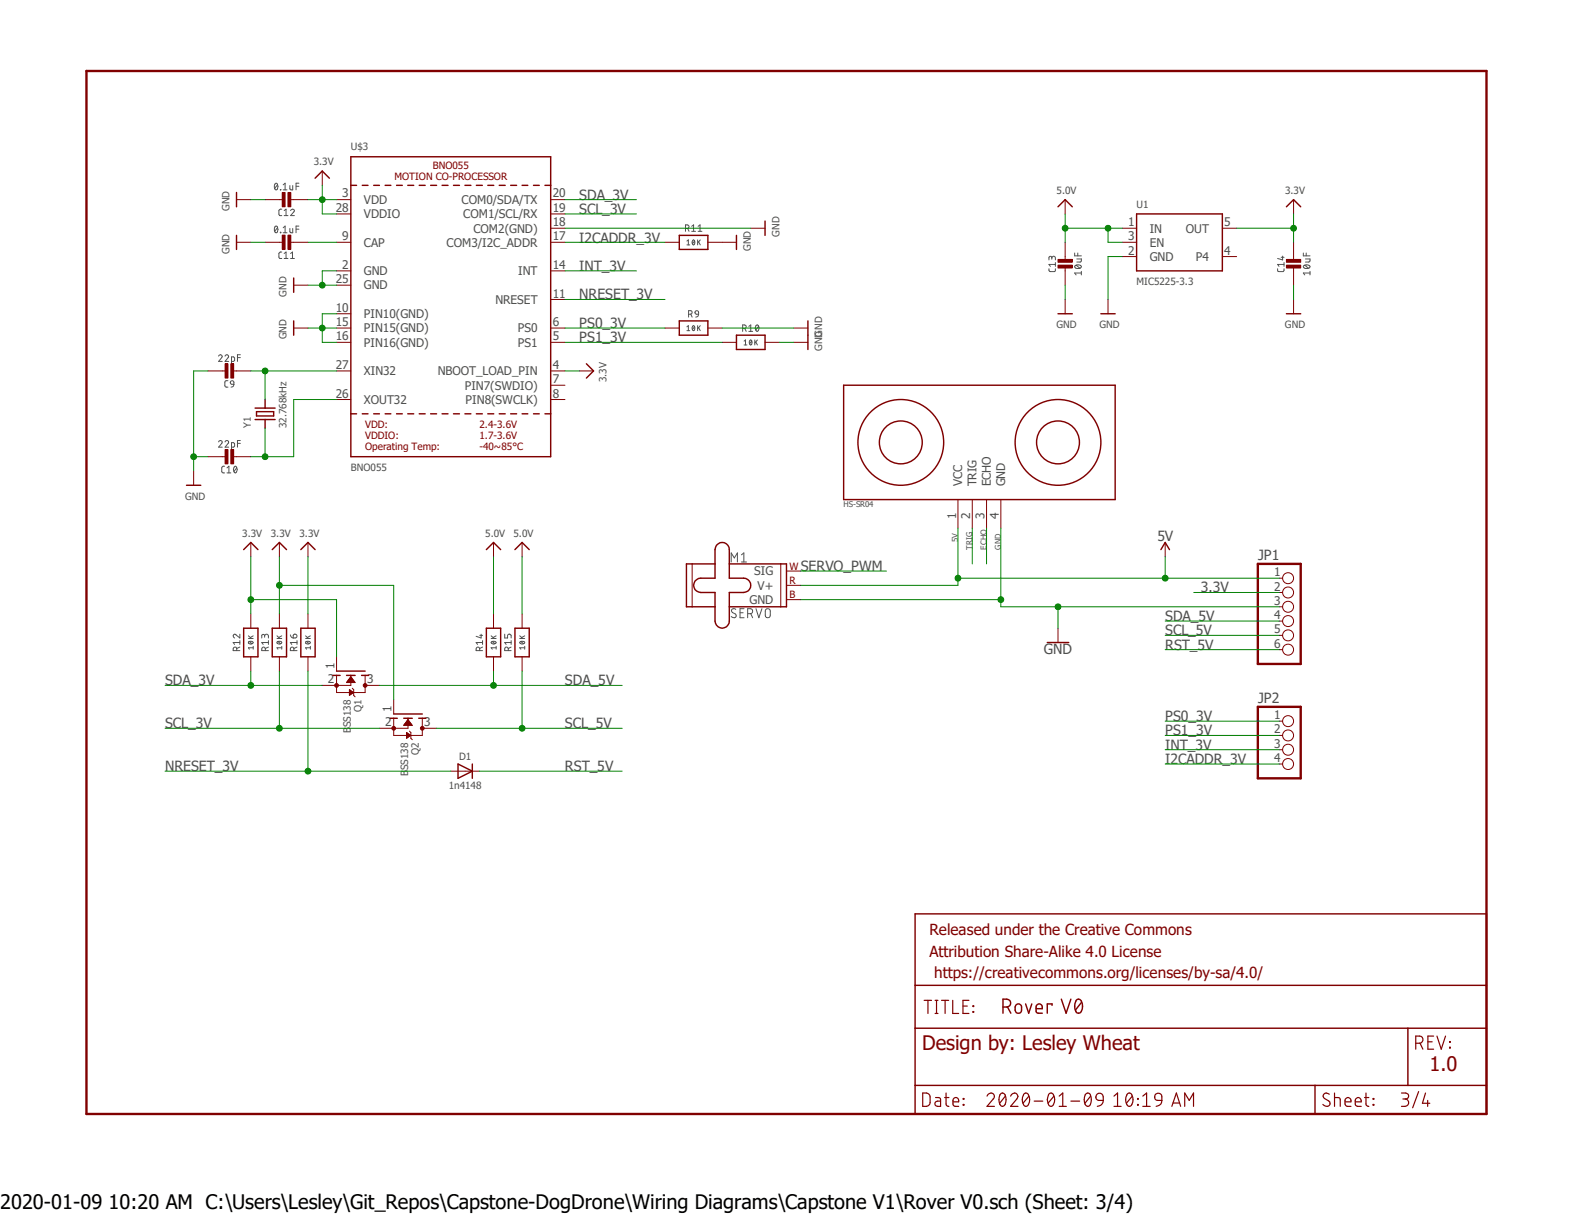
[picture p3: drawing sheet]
<svg xmlns="http://www.w3.org/2000/svg" width="279mm" height="216mm" viewBox="0 0 279 216" stroke-linecap="round" stroke-linejoin="round" font-family="sans-serif">
<path d="M14.9 12.4l249.6 186.1M264.5 12.4l-249.6 186.1" fill="none" stroke="#fff" stroke-width=".18"/>
<g fill="none" stroke="#505050" stroke-width=".18">
<path d="M48.9 32.7l.2-.1a.69 .69 0 0 1 0 1.1l-.3-.3zM49.3 32.9l-.5 .6M49.8 33.7h.1zM50.1 37.2l-.4 .1-.1 .1v.8l.1 .1h.4M50.3 32.9l.4-.3v1.1M50.3 33.7h.7M50.5 37.4l.3-.2v1.1M50.5 38.3h.7M51.5 33v.5l.2 .2h.3v-.7M51.6 37.4l.3-.2a.3 .3 0 0 1 .3 0 .3 .3 0 0 1 .1 .4l-.7 .7h.7M52.6 33.1h.5M53.1 32.6h-.5v1.1"/>
<path d="M48.9 40.2h.2a.69 .69 0 0 1 0 1.2l-.3-.4v-.4zM49.3 40.5l-.5 .6M49.8 41.3l.1 .1zM50.1 44.8l-.4 .1-.1 .1v.8l.1 .1h.4M50.3 41.4h.7M50.3 40.5l.4-.3v1.2M50.5 45.9h.7M50.5 45l.3-.2v1.1M51.5 40.6v.5l.2 .3h.3v-.8M51.6 45.9h.7M51.6 45l.4-.2v1.1M52.6 40.7h.5"/>
<path d="M53.1 40.2h-.5v1.2M121.8 40.6h.3a.32 .32 0 0 0 .4-.3 .32 .32 0 0 0-.4-.3h-.3v1.1M122.1 58.1l.2-.2v.9M122.1 42.8l.2-.2v.9M122.1 58.8h.5M122.1 43.5h.5M122.2 40.6l.3 .5M122.4 55.8h.3a.32 .32 0 0 0 .3-.3 .32 .32 0 0 0-.3-.3h-.3v1.1M122.8 55.8l.2 .5M122.9 40.2l.4-.2v1.1M122.9 41.1h.7M123.1 57.9a.41 .41 0 0 1 .4 .4 .41 .41 0 0 1-.4 .4l-.1-.2z"/>
<path d="M123.1 42.7a.41 .41 0 0 1 .4 .4 .41 .41 0 0 1-.4 .4l-.1-.3zM123.4 58.1l-.3 .4M123.4 42.8l-.3 .5M123.6 55.3l.1-.1a.32 .32 0 0 1 .5 .3v.3h-.4l-.2-.1zM124 42.6v.9M124 57.9v.9M124.1 41.1h.7M124.1 40.2l.3-.2v1.1M124.2 55.8a.45 .45 0 0 1-.5 .5M124.2 58.2l.3 .6M124.2 43l.3 .5M124.5 57.9l-.5 .5"/>
<path d="M124.5 42.6l-.5 .6M132 58.4h.3a.32 .32 0 0 0 .3-.3 .32 .32 0 0 0-.3-.4h-.3v1.2M132.4 58.4l.2 .5M133.1 58l.3-.3v1.2M133.1 58.9h.7M134.5 57.8a.53 .53 0 0 1 .4 .5 .53 .53 0 0 1-.4 .5l-.3-.5zM134.8 58l-.5 .6M186.4 47.8l.1 .4 .2 .1h.8l.1-.2v-.3M186.9 45.8a.33 .33 0 0 1 .3-.2 .33 .33 0 0 1 .3 .1l.1 .5M186.9 46.1v-.5h-.3h-.1l-.1 .6M187.6 46.7v.6M187.6 47h-1.2l.3 .3"/>
<path d="M191 45v.5h1.2M191.1 47.2l.3-.1h.4l.4 .3a.69 .69 0 0 1-1.2 0zM191.3 47.1l.6 .6M191.4 46h.8l-.1 .5-.7 .1M191.6 45v.5M192.2 48.5h-1.2l.3 .4M192.2 48.2v.7M227.1 47.8v.4l.2 .1h.8l.1-.5M227.7 45.7h.5M228 45.5v.7l-.9-.3M228.2 47h-1.1l.2 .3M228.2 46.7v.6"/>
<path d="M231.6 45v.5h1.2M231.7 47.2l.3-.1h.5l.3 .3a.69 .69 0 0 1-1.2 0zM231.9 47.1l.6 .6M232 46h.8l-.1 .5-.7 .1M232.2 45v.5M232.8 48.5h-1.2l.3 .4M232.8 48.2v.7M38.9 63.3a.31 .31 0 0 1 .4-.2 .31 .31 0 0 1 .1 .4l-.5 .7h.6M38.9 78.5a.31 .31 0 0 1 .4-.2 .31 .31 0 0 1 .1 .5l-.5 .7h.6M40 63.3a.31 .31 0 0 1 .4-.2 .31 .31 0 0 1 .2 .4l-.6 .7h.6M40 78.5a.31 .31 0 0 1 .4-.2 .31 .31 0 0 1 .2 .5l-.6 .7h.6M40.5 67.6l-.5 .1v.2v.8l.5 .1"/>
<path d="M41 67.8l.1-.1a.32 .32 0 0 1 .5 .2v.4h-.4l-.2-.1zM41.1 64.2h.4l.2-.2v-.4l-.2-.2h-.4v1.2M41.1 79.5h.4l.2-.3v-.3l-.2-.2h-.4v1.1M41.6 68.3a.45 .45 0 0 1-.5 .5M42.2 63.5h.5M42.2 78.8h.5M42.7 63h-.5v1.2M42.7 78.3h-.5v1.2M132.2 60.6l.3-.2v.9M132.2 61.3h.6M133.3 60.5a.41 .41 0 0 1 .3 .4 .41 .41 0 0 1-.3 .4l-.1-.3zM133.6 60.6l-.4 .5"/>
<path d="M134.2 60.4v.9M134.3 60.7l.3 .6M134.6 60.4l-.4 .6M39.9 82.8l-.4 .1-.1 .2 .1 .8 .4 .1M40.3 84h.7M40.3 83.1l.4-.3v1.2M41.7 82.9l.1-.1a.69 .69 0 0 1 0 1.2l-.2-.1-.1-.5zM42.1 83.1l-.5 .7M130 99.9v-1.6l.5 .8 .6-.8v1.6M131.8 98.6l.4-.3v1.6M131.8 99.9h.9M42.1 115.6l-.1-.5a.31 .31 0 0 0-.3-.1 .31 .31 0 0 0-.3 .3v.3h1.2"/>
<path d="M42.6 112.7v.7l-.9-.7a.35 .35 0 0 0-.3 .3 .35 .35 0 0 0 .3 .4M42.6 115l-.5 .2M42.6 114.2h-1.2l.3 .3M42.6 113.8v.7M44.2 113.5h.8M44.2 113l.5 .5M44.2 114h.5l.3 .1a.41 .41 0 0 1-.4 .3 .41 .41 0 0 1-.4-.3zM44.3 114l.5 .4M45 115.1h-.8l.1 .3M45 114.9v.5M45 113l-.5 .3M47 113a.34 .34 0 0 1 .4-.3 .34 .34 0 0 1 .3 .3v.4"/>
<path d="M47 113.2v-.4l-.3-.1-.2 .2v.5M47.2 115.6v-.3a.32 .32 0 0 0-.4-.3 .32 .32 0 0 0-.3 .3v.3h1.2M47.7 114.2h-1.2l.3 .3M47.7 115l-.5 .2M47.7 113.8v.7M49.2 113.5h.9M49.2 113l.5 .5M49.3 114h.5l.2 .1a.41 .41 0 0 1-.4 .3 .41 .41 0 0 1-.4-.3zM49.4 114l.5 .4M50.1 115.1h-.9l.2 .3M50.1 114.9v.5M50.1 113l-.6 .3"/>
<path d="M51.6 112.8l.3 .5 .2 .1M52.2 112.8a.35 .35 0 0 1 .5 .1 .35 .35 0 0 1-.2 .5h-.4zM52.2 115.6v-.3a.32 .32 0 0 0-.3-.3 .32 .32 0 0 0-.3 .3v.3h1.2M52.8 114.2h-1.2l.3 .3M52.8 115l-.6 .2M52.8 113.8v.7M54.3 114.1a.45 .45 0 0 1 .5-.2 .45 .45 0 0 1 .3 .4 .45 .45 0 0 1-.5 .2 .45 .45 0 0 1-.3-.4zM54.3 113.5h.9M54.3 113l.5 .5M54.5 114l.4 .4M55.2 115.1h-.9l.2 .3M55.2 114.9v.5"/>
<path d="M55.2 113l-.6 .3M85.3 115.6v-.3a.32 .32 0 0 0-.4-.3 .32 .32 0 0 0-.3 .3v.3h1.2M85.3 112.9h.5M85.5 112.7v.7l-.9-.3M85.8 114.2h-1.2l.3 .3M85.8 115l-.5 .2M85.8 113.8v.7M87.3 113.5h.9M87.3 113l.5 .5M87.3 114.1a.45 .45 0 0 1 .5-.2 .45 .45 0 0 1 .3 .4 .45 .45 0 0 1-.4 .2 .45 .45 0 0 1-.4-.4zM87.5 114l.5 .4M88.2 115.1h-.9l.2 .3"/>
<path d="M88.2 114.9v.5M88.2 113l-.6 .3M89.7 112.7v.7h.5l.1-.6 .2-.1 .3 .1v.6M90.3 115.6v-.3a.32 .32 0 0 0-.3-.3 .32 .32 0 0 0-.3 .3v.3h1.1M90.8 114.2h-1.1l.3 .3M90.8 115l-.5 .2M90.8 113.8v.7M92.4 113.5h.9M92.4 113l.5 .5M92.4 114.1a.45 .45 0 0 1 .5-.2 .45 .45 0 0 1 .3 .4 .45 .45 0 0 1-.5 .2 .45 .45 0 0 1-.3-.4zM92.6 114l.4 .4M93.3 115.1h-.9l.2 .3"/>
<path d="M93.3 114.9v.5M93.3 113l-.6 .3M130.8 108.3a.41 .41 0 0 0-.6-.1 .41 .41 0 0 0 0 .6l.5 .3a.37 .37 0 0 1 .1 .4 .37 .37 0 0 1-.3 .3l-.5-.2M131.5 108.9h.6M132.2 108.2h-.7v1.6h.7M132.9 109.1l.7-.1a.46 .46 0 0 0 .2-.5 .46 .46 0 0 0-.5-.3h-.4v1.6M133.4 109.1l.4 .7M134.4 108.2l.5 1.6 .5-1.6M136.1 108.4a.46 .46 0 0 1 .5-.2 .46 .46 0 0 1 .3 .4v.7a.45 .45 0 0 1-.4 .5 .45 .45 0 0 1-.5-.5z"/>
</g>
<path d="M15.4 12.6h248.8v185.4h-248.8z" fill="none" stroke="#800000" stroke-width=".42"/>
<g fill="none" stroke="#800000" stroke-width=".25">
<path d="M62.4 32.9h1M62.4 27.9h35.5v53.3h-35.5zM64.4 32.9h1M66.4 32.9h1M68.5 32.9h1M70.5 32.9h1M72.5 32.9h1M74.5 32.9h1.1M76.5 32.9h1.1M78.6 32.9h1M80.6 32.9h1.1M82.6 32.9h1.1"/>
<path d="M84.7 32.9h1M86.7 32.9h1.1M88.7 32.9h1.1M90.8 32.9h1M92.8 32.9h1M94.8 32.9h1M96.9 32.9h1M136 39.3v2.5M120.7 57h5.1v2.6h-5.1zM120.7 41.8h5.1v2.5h-5.1zM130.9 59.6h5.1v2.5h-5.1zM130.9 41.8v2.5"/>
<path d="M45.3 74.5h3.6M45.3 72.5h3.6M45.6 73.2h3v.7h-3zM47.1 71v1.5M47.1 74.5v1.6M62.4 73.5h1M64.4 73.5h1M66.4 73.5h1M68.5 73.5h1M70.5 73.5h1M72.5 73.5h1M74.5 73.5h1.1"/>
<path d="M76.5 73.5h1.1M78.6 73.5h1M80.6 73.5h1.1M82.6 73.5h1.1M84.7 73.5h1M86.7 73.5h1.1M88.7 73.5h1.1M90.8 73.5h1M92.8 73.5h1M94.8 73.5h1M96.9 73.5h1M43.3 111.6h2.5v5.1h-2.5z"/>
<path d="M48.4 111.6h2.5v5.1h-2.5zM162.6 162.4h101.6v35.6h-101.6zM162.6 175.1h101.6M178.3 178.9h.6a.7 .7 0 0 0 .7-.7 .7 .7 0 0 0-.7-.7h-.6v2.5M179.1 178.9l.6 1.1M180.6 178.5a.56 .56 0 0 1 .6-.1 .56 .56 0 0 1 .4 .5v.6a.57 .57 0 0 1-.6 .6 .57 .57 0 0 1-.6-.6v-.6zM182.3 178.4l.5 1.6 .6-1.6M184.1 179.2h1.2a.58 .58 0 0 0-.4-.8 .58 .58 0 0 0-.8 .5l.1 1 .3 .1h.8M187 178.6v-.2h-.9v1.6M188.6 177.5l.9 2.5 .8-2.5M191.3 177.7a.54 .54 0 0 1 .9 .2 1.67 1.67 0 0 1-.3 2.1 .49 .49 0 0 1-.7-.3 2.09 2.09 0 0 1 .1-2zM192.2 178.1l-1.1 1.4"/>
<path d="M162.6 182.7h101.6M162.6 192.9h101.6M233.7 192.9v5.1M250.2 182.7v10.2"/>
</g>
<g fill="none" stroke="#800000" stroke-width=".21">
<path d="M164.3 177.8h1.3M164.9 177.8v2.3M166.2 177.8h.5M166.5 177.8v2.3M167.3 177.8h1.3M168 177.8v2.3M169.3 177.8v2.3h1.1M171.2 178.8h.7M172.2 177.8h-1v2.3h1M172.9 178.7h.2v.2h-.2zM172.9 179.7h.2v.2h-.2zM164 194.2h.7a.74 .74 0 0 1 .6 .7v1a.74 .74 0 0 1-.6 .7h-.7z"/>
<path d="M166.2 180.1h.5M166.3 195h.5l.3 .2 .1 1.4h-.6a.47 .47 0 0 1-.4-.5 .47 .47 0 0 1 .4-.4h.6M167.9 195h.8M168.1 194.2v2a.44 .44 0 0 0 .6 .4M169.4 195.8h1a.54 .54 0 0 0-.4-.8 .54 .54 0 0 0-.6 .5v.9l.4 .2h.6M171.2 195.2h.1v.1h-.1zM171.2 196.3h.1v.1h-.1zM175.4 194.8a.64 .64 0 0 1 .9-.5 .64 .64 0 0 1 .2 1l-1.1 1.3h1.3M177.8 194.4a.46 .46 0 0 1 .8 .2 1.7 1.7 0 0 1-.2 2 .46 .46 0 0 1-.7-.3 2.02 2.02 0 0 1 .1-1.9zM178.7 194.8l-1 1.2M179.6 194.8a.64 .64 0 0 1 .9-.5 .64 .64 0 0 1 .2 1l-1.1 1.3h1.3M182 194.4a.46 .46 0 0 1 .8 .2 1.63 1.63 0 0 1-.3 2 .46 .46 0 0 1-.6-.3 1.85 1.85 0 0 1 .1-1.9z"/>
<path d="M182.9 194.8l-1.1 1.2M183.8 195.7h1.5M186.4 194.4a.46 .46 0 0 1 .8 .2 1.46 1.46 0 0 1-.4 2h-.2a1.83 1.83 0 0 1-.2-2.2zM187.3 194.8l-1 1.2M188.3 196.6h1.2M188.3 194.8l.6-.6v2.4M190.3 195.7h1.6M193 194.4a.46 .46 0 0 1 .8 .2 1.81 1.81 0 0 1-.3 2 .52 .52 0 0 1-.6-.3 2.02 2.02 0 0 1 .1-1.9zM193.8 194.8l-1 1.2M195 194.4a.65 .65 0 0 1 .7-.1 .65 .65 0 0 1 .4 .6v.6h-1l-.3-.3v-.2zM196.1 195.5a1.06 1.06 0 0 1-1.1 1.1M198 196.6h1.3"/>
<path d="M198 194.8l.6-.6v2.4M200.4 194.4a.46 .46 0 0 1 .8 .2 1.63 1.63 0 0 1-.3 2 .46 .46 0 0 1-.6-.3 1.85 1.85 0 0 1 .1-1.9zM201.3 194.8l-1.1 1.2M202.2 196.3h.1v.1h-.1zM202.2 195.2h.1v.1h-.1zM203.1 196.6h1.3M203.1 194.8l.7-.6v2.4M205.4 194.4a.65 .65 0 0 1 .7-.1 .65 .65 0 0 1 .4 .6v.6h-.8a.63 .63 0 0 1-.5-.4 .63 .63 0 0 1 .2-.7zM206.5 195.5a.98 .98 0 0 1-1 1.1M208.3 196.6l.8-2.4 .7 2.4M208.5 196h1.1M210.6 196.6v-2.4l.8 1.3 .7-1.3v2.4"/>
<path d="M236.3 194.4a.59 .59 0 0 0-.8-.1 .59 .59 0 0 0-.3 .7l.9 .6a.58 .58 0 0 1 .1 .9 .58 .58 0 0 1-.9-.1l-.2-.1M237.2 195h.6l.4 .2v1.4M237.2 194.2v2.4M239.1 195.8h1a.55 .55 0 0 0-.4-.8 .55 .55 0 0 0-.6 .5v.9l.3 .2h.7M240.9 195.8h1a.55 .55 0 0 0-.3-.8 .55 .55 0 0 0-.7 .5v.9l.4 .2h.6M242.5 195h.8M242.8 194.2v2.2l.5 .2M244.1 196.3h.1v.1h-.1zM244.1 195.2h.1v.1h-.1zM249.1 194.2h.8a.53 .53 0 0 1 .5 .6 .53 .53 0 0 1-.5 .5h-.6M249.7 195.3a.66 .66 0 0 1 .7 .6 .66 .66 0 0 1-.7 .7h-.6M251.6 185.4h.7a.64 .64 0 0 0 .6-.7 .64 .64 0 0 0-.6-.6h-.7v2.3"/>
<path d="M252.1 194l-1 2.8M252.4 185.4l.5 1M253.4 194.2l-.6 1.8h1.3M253.7 195.5v1.1M253.8 185.1h.8M254.8 184.1h-1v2.3h1M255.4 184.1l.8 2.3 .7-2.3M257.6 185.1h.2v.1h-.2zM257.6 186.1h.2v.1h-.2z"/>
</g>
<g fill="none" stroke="#800000" stroke-width=".18">
<path d="M59.8 35.5h2.6M59.8 38h2.6M97.9 35.5h2.5M97.9 38h2.5M59.8 48.1h2.6M59.8 58.3h2.6M59.8 43.1h2.6M59.8 55.8h2.6M59.8 50.7h2.6M97.9 48.1h2.5M97.9 58.3h2.5M97.9 43.1h2.5"/>
<path d="M97.9 53.2h2.5M97.9 40.6h2.5M118.2 58.3h2.5M118.2 43.1h2.5M125.8 58.3h2.6M125.8 43.1h5.1M133.4 40.6h2.6M39.5 65.9h.8M41.3 65.9h.7M59.8 65.9h2.6M59.8 60.8h2.6M59.8 71h2.6"/>
<path d="M97.9 65.9h2.5M97.9 60.8h2.5M97.9 71h2.5M97.9 68.5h2.5M128.4 60.8h2.5M136 60.8h2.5M44.6 109.1v2.5M44.6 116.7v2.6M49.7 109.1v2.5M49.7 116.7v2.6"/>
</g>
<path d="M41 64.6h.5v2.6h-.5z" fill-rule="evenodd" fill="#800000"/>
<path d="M41 64.6h.5v2.6h-.5z" fill="none" stroke="#800000" stroke-width=".18"/>
<path d="M40 64.6h.5v2.6h-.5z" fill-rule="evenodd" fill="#800000"/>
<path d="M37 65.9h2.5M40 64.6h.5v2.6h-.5zM42 65.9h2.6M39.5 81.2h.8M41.3 81.2h.7" fill="none" stroke="#800000" stroke-width=".18"/>
<path d="M41 79.9h.5v2.5h-.5z" fill-rule="evenodd" fill="#800000"/>
<path d="M41 79.9h.5v2.5h-.5z" fill="none" stroke="#800000" stroke-width=".18"/>
<path d="M40 79.9h.5v2.5h-.5z" fill-rule="evenodd" fill="#800000"/>
<path d="M49.7 43.1h.7M51.4 43.1h.8M52.2 58.3h2.5M52.2 50.7h2.5M40 79.9h.5v2.5h-.5zM34.4 83.7v2.5M37 81.2h2.5M42 81.2h2.6" fill="none" stroke="#800000" stroke-width=".18"/>
<path d="M52.2 49.4v2.5M52.2 57v2.6M33.1 86.2h2.6" fill="none" stroke="#800000" stroke-width=".25"/>
<path d="M51.2 41.8h.5v2.5h-.5z" fill-rule="evenodd" fill="#800000"/>
<path d="M51.2 41.8h.5v2.5h-.5z" fill="none" stroke="#800000" stroke-width=".18"/>
<path d="M50.2 41.8h.5v2.5h-.5z" fill-rule="evenodd" fill="#800000"/>
<path d="M49.7 35.5h.7M51.4 35.5h.8M42 43.1h2.6M47.1 43.1h2.6M50.2 41.8h.5v2.5h-.5zM52.2 43.1h2.5" fill="none" stroke="#800000" stroke-width=".18"/>
<path d="M42 41.8v2.5" fill="none" stroke="#800000" stroke-width=".25"/>
<path d="M51.2 34.2h.5v2.5h-.5z" fill-rule="evenodd" fill="#800000"/>
<path d="M51.2 34.2h.5v2.5h-.5z" fill="none" stroke="#800000" stroke-width=".18"/>
<path d="M50.2 34.2h.5v2.5h-.5z" fill-rule="evenodd" fill="#800000"/>
<path d="M42 35.5h2.6M47.1 35.5h2.6M50.2 34.2h.5v2.5h-.5zM52.2 35.5h2.5M141.1 58.3h2.5M141.1 60.8h2.5M59.8 120v3.1h5.1v-3.1M62.4 120v1.8h-2.6M62.6 122.3l.3 .3v1l.2 .2" fill="none" stroke="#800000" stroke-width=".18"/>
<path d="M42 34.2v2.5M143.6 57v5.1M59.8 119.3h5.1M59.2 120h1.3M61.6 120h1.5M64.3 120h1.2" fill="none" stroke="#800000" stroke-width=".25"/>
<circle cx="59.8" cy="121.8" r=".33" fill="#800000"/>
<circle cx="59.8" cy="121.8" r=".33" fill="none" stroke="#800000" stroke-width=".18"/>
<circle cx="64.9" cy="121.8" r=".33" fill="#800000"/>
<g fill="none" stroke="#800000" stroke-width=".18">
<path d="M59.8 116.7v2.6M57.3 121.8h2.5M61.6 121.2h1.4M61.7 121.1h1.3M61.8 121h1.1M61.8 120.9h1M61.9 120.8h.9M62 120.7h.7M62.1 120.6h.6M62.1 122.6l.8 .5-.8 .5zM62.1 123.5h.1M62.1 123.4h.2"/>
<path d="M62.1 123.3h.3M62.1 123.2h.5M62.1 123.1h.6M62.1 123.1h.8M62.1 123h.6M62.1 122.9h.5M62.1 122.8h.3M62.1 122.7h.2M62.1 122.6h.1M62.1 120.6h.5M62.2 120.5h.3M62.2 120.4h.2"/>
<path d="M62.3 120.3h.1M62.4 120.3l.7 1h-1.5zM64.9 121.8h2.5M70 127.6v3.1h5.1v-3.1M72.5 127.6v1.8h-2.5M72.8 129.9l.2 .3v1l.3 .2"/>
<circle cx="64.9" cy="121.8" r=".33"/>
</g>
<path d="M69.3 127.6h1.3M70 126.9h5.1M71.8 127.6h1.5M74.4 127.6h1.3" fill="none" stroke="#800000" stroke-width=".25"/>
<circle cx="70" cy="129.4" r=".33" fill="#800000"/>
<circle cx="70" cy="129.4" r=".33" fill="none" stroke="#800000" stroke-width=".18"/>
<circle cx="75.1" cy="129.4" r=".33" fill="#800000"/>
<g fill="none" stroke="#800000" stroke-width=".18">
<path d="M57.3 30.4v2.5M189.3 45.6v.8M189.3 47.4v.7M199.5 40.6h2.5M199.5 43.1h2.5M199.5 45.6h2.5M217.3 40.6h2.5M217.3 45.6h2.5M103 65.9h2.5M44.6 96.4v2.5M49.7 96.4v2.5M87.7 96.4v2.5"/>
<path d="M92.8 96.4v2.5M87.7 109.1v2.5M87.7 116.7v2.6M92.8 109.1v2.5M92.8 116.7v2.6M67.4 129.4h2.6M70 124.3v2.6M71.8 128.8h1.4M71.8 128.7h1.4M71.9 128.7h1.2M72 128.6h1M72.1 128.5h.8"/>
<path d="M72.1 128.4h.8M72.2 128.3h.6M72.3 130.2l.7 .5M72.3 130.2v1l.7-.5M72.3 131.1h.1M72.3 131h.3M72.3 130.9h.4M72.3 130.8h.5M72.3 130.7h.7M72.3 130.6h.6M72.3 130.5h.5M72.3 130.4h.3"/>
<path d="M72.3 130.3h.2M72.3 130.3h.1M72.3 130.2h.1M72.3 128.2h.4M72.3 128.1h.4M72.4 128h.2M72.4 127.9h.2M72.5 127.9l.8 1h-1.5zM75.1 129.4h2.5"/>
<circle cx="75.1" cy="129.4" r=".33"/>
</g>
<path d="M56 31.7l1.3-1.3 1.2 1.3M202 38h15.3v10.1h-15.3zM104.2 64.6l1.3 1.3-1.3 1.3M43.3 97.7l1.3-1.3 1.2 1.3M48.4 97.7l1.3-1.3 1.2 1.3M86.4 97.7l1.3-1.3 1.3 1.3M91.5 97.7l1.3-1.3 1.3 1.3M86.4 111.6h2.6v5.1h-2.6zM91.5 111.6h2.6v5.1h-2.6z" fill="none" stroke="#800000" stroke-width=".25"/>
<path d="M188 47.1h2.6v.5h-2.6z" fill-rule="evenodd" fill="#800000"/>
<path d="M188 47.1h2.6v.5h-2.6z" fill="none" stroke="#800000" stroke-width=".18"/>
<path d="M188 46.1h2.6v.5h-2.6z" fill-rule="evenodd" fill="#800000"/>
<path d="M188 46.1h2.6v.5h-2.6zM189.3 43.1v2.5M189.3 48.1v2.6M229.9 45.6v.8M229.9 47.4v.7" fill="none" stroke="#800000" stroke-width=".18"/>
<path d="M228.6 47.1h2.6v.5h-2.6z" fill-rule="evenodd" fill="#800000"/>
<path d="M228.6 47.1h2.6v.5h-2.6z" fill="none" stroke="#800000" stroke-width=".18"/>
<path d="M228.6 46.1h2.6v.5h-2.6z" fill-rule="evenodd" fill="#800000"/>
<g fill="none" stroke="#800000" stroke-width=".18">
<path d="M189.3 35.5v2.5M229.9 35.5v2.5M189.3 53.2v2.6M196.9 53.2v2.6M228.6 46.1h2.6v.5h-2.6zM229.9 43.1v2.5M229.9 48.1v2.6M229.9 53.2v2.6M54.7 96.4v2.5M170.3 88.8v5.1M172.8 88.8v5.1M175.3 88.8v5.1"/>
<path d="M177.9 88.8v5.1M207.1 96.4v2.5M54.7 109.1v2.5M54.7 116.7v2.6M123 100.2v7.6M138.8 100.2v7.6M139.8 101.5h2.5M139.8 104h2.5M139.8 106.6h2.5M188 111.6v2.6M227.4 102.7h.6M227.4 105.3h.6"/>
<path d="M227.4 107.8h.6M227.4 110.4h.6M227.4 112.9h.6M227.4 115.4h.6M80.1 137h5.1M227.4 128.1h.6M227.4 130.7h.6M227.4 133.2h.6M227.4 135.8h.6"/>
<circle cx="228.9" cy="115.4" r=".98"/>
<circle cx="228.9" cy="102.7" r=".98"/>
<circle cx="228.9" cy="110.4" r=".98"/>
<circle cx="228.9" cy="107.8" r=".98"/>
<circle cx="228.9" cy="112.9" r=".98"/>
<circle cx="228.9" cy="105.3" r=".98"/>
<circle cx="228.9" cy="130.7" r=".98"/>
<circle cx="228.9" cy="133.2" r=".98"/>
<circle cx="228.9" cy="135.8" r=".98"/>
<circle cx="228.9" cy="128.1" r=".98"/>
</g>
<g fill="none" stroke="#800000" stroke-width=".25">
<path d="M188 36.7l1.3-1.2 1.3 1.2M228.6 36.7l1.3-1.2 1.3 1.2M188 55.8h2.6M195.7 55.8h2.5M228.6 55.8h2.6M149.9 68.5h48.3v20.3h-48.3zM53.5 97.7l1.2-1.3 1.3 1.3M127.3 96.9a1.26 1.26 0 0 1 1.5-.5 1.26 1.26 0 0 1 .8 1.3v5h2.6a1.27 1.27 0 0 1 1.2 1.3 1.27 1.27 0 0 1-1.2 1.3h-2.6v5.1a1.27 1.27 0 0 1-1.2 1.2 1.27 1.27 0 0 1-1.3-1.2v-5.1h-2.6a1.27 1.27 0 0 1-1.2-1.3 1.27 1.27 0 0 1 1.2-1.3h2.6v-5zM206.3 97.7l.8-1.3 .8 1.3M53.5 111.6h2.5v5.1h-2.5zM127.1 100.2h-5.1v7.6h5.1M129.6 100.2h10.2v7.6h-10.2"/>
<path d="M186.1 114.2h3.8M81.4 135.8l2.5 1.2-2.5 1.3zM83.9 135.8v2.5"/>
<circle cx="160.1" cy="78.6" r="3.8"/>
<circle cx="160.1" cy="78.6" r="7.6"/>
<circle cx="188" cy="78.6" r="3.8"/>
<circle cx="188" cy="78.6" r="7.6"/>
</g>
<path d="M223.6 100.2h7.6v17.8h-7.6zM223.6 125.6h7.6v12.7h-7.6z" fill="none" stroke="#800000" stroke-width=".42"/>
<path d="M100.4 58.3h17.8M100.4 53.2h17.8M100.4 60.8h28M54.7 119.3v17.7M29.3 137h50.8M207.1 130.7h20.3M207.1 128.1h20.3" fill="none" stroke="#008000" stroke-width=".18"/>
<circle cx="54.7" cy="137" r=".51" fill="#008000"/>
<g fill="none" stroke="#008000" stroke-width=".18">
<path d="M100.4 48.1h12.7M100.4 40.6h33M37 65.9h-2.6v17.8M34.4 81.2h2.6M207.1 133.2h20.3"/>
<circle cx="54.7" cy="137" r=".51"/>
</g>
<circle cx="34.4" cy="81.2" r=".51" fill="#008000"/>
<g fill="none" stroke="#008000" stroke-width=".18">
<path d="M54.7 58.3h5.1M59.8 55.8h-2.5v2.5"/>
<circle cx="34.4" cy="81.2" r=".51"/>
</g>
<circle cx="57.3" cy="58.3" r=".51" fill="#008000"/>
<g fill="none" stroke="#008000" stroke-width=".18">
<path d="M54.7 50.7h5.1M57.3 58.3v2.5h2.5M59.8 48.1h-2.5v2.6"/>
<circle cx="57.3" cy="58.3" r=".51"/>
</g>
<circle cx="57.3" cy="50.7" r=".51" fill="#008000"/>
<g fill="none" stroke="#008000" stroke-width=".18">
<path d="M44.6 35.5h2.5M44.6 43.1h2.5M128.4 58.3h12.7M189.3 50.7v2.5M199.5 45.6h-2.6v7.6M229.9 50.7v2.5M138.5 60.8h2.6M177.9 93.9v13.9h49.5M188 107.8v3.8"/>
<circle cx="57.3" cy="50.7" r=".51"/>
</g>
<circle cx="188" cy="107.8" r=".51" fill="#008000"/>
<g fill="none" stroke="#008000" stroke-width=".18">
<path d="M142.3 106.6h35.6"/>
<circle cx="188" cy="107.8" r=".51"/>
</g>
<circle cx="177.9" cy="106.6" r=".51" fill="#008000"/>
<g fill="none" stroke="#008000" stroke-width=".18">
<path d="M100.4 35.5h12.7M100.4 43.1h17.8M44.6 119.3v2.5M29.3 121.8h28M207.1 135.8h20.3"/>
<circle cx="177.9" cy="106.6" r=".51"/>
</g>
<circle cx="44.6" cy="121.8" r=".51" fill="#008000"/>
<g fill="none" stroke="#008000" stroke-width=".18">
<path d="M100.4 38h12.7M49.7 119.3v10.1M29.3 129.4h38.1"/>
<circle cx="44.6" cy="121.8" r=".51"/>
</g>
<circle cx="49.7" cy="129.4" r=".51" fill="#008000"/>
<g fill="none" stroke="#008000" stroke-width=".18">
<path d="M44.6 65.9h15.2M47.1 65.9v5.1"/>
<circle cx="49.7" cy="129.4" r=".51"/>
</g>
<circle cx="47.1" cy="65.9" r=".51" fill="#008000"/>
<g fill="none" stroke="#008000" stroke-width=".18">
<path d="M47.1 76.1v5.1M59.8 71h-7.6v10.2h-7.6"/>
<circle cx="47.1" cy="65.9" r=".51"/>
</g>
<circle cx="47.1" cy="81.2" r=".51" fill="#008000"/>
<g fill="none" stroke="#008000" stroke-width=".18">
<path d="M189.3 38v5.1M54.7 43.1h5.1M189.3 40.6h10.2M87.7 98.9v10.2M92.8 98.9v10.2"/>
<circle cx="47.1" cy="81.2" r=".51"/>
</g>
<circle cx="189.3" cy="40.6" r=".51" fill="#008000"/>
<g fill="none" stroke="#008000" stroke-width=".18">
<path d="M196.9 40.6v2.5h2.6"/>
<circle cx="189.3" cy="40.6" r=".51"/>
</g>
<circle cx="196.9" cy="40.6" r=".51" fill="#008000"/>
<g fill="none" stroke="#008000" stroke-width=".18">
<path d="M87.7 119.3v2.5M67.4 121.8h43.2"/>
<circle cx="196.9" cy="40.6" r=".51"/>
</g>
<circle cx="87.7" cy="121.8" r=".51" fill="#008000"/>
<g fill="none" stroke="#008000" stroke-width=".18">
<path d="M92.8 119.3v10.1M207.1 110.4h20.3M77.6 129.4h33"/>
<circle cx="87.7" cy="121.8" r=".51"/>
</g>
<circle cx="92.8" cy="129.4" r=".51" fill="#008000"/>
<g fill="none" stroke="#008000" stroke-width=".18">
<path d="M57.3 32.9v5.1h2.5M57.3 35.5h2.5M207.1 112.9h20.3"/>
<circle cx="92.8" cy="129.4" r=".51"/>
</g>
<circle cx="57.3" cy="35.5" r=".51" fill="#008000"/>
<g fill="none" stroke="#008000" stroke-width=".18">
<path d="M54.7 35.5h2.6M44.6 98.9v10.2M44.6 106.6h15.2v10.1"/>
<circle cx="57.3" cy="35.5" r=".51"/>
</g>
<circle cx="44.6" cy="106.6" r=".51" fill="#008000"/>
<g fill="none" stroke="#008000" stroke-width=".18">
<path d="M49.7 98.9v10.2M49.7 104h20.3v20.3"/>
<circle cx="44.6" cy="106.6" r=".51"/>
</g>
<circle cx="49.7" cy="104" r=".51" fill="#008000"/>
<g fill="none" stroke="#008000" stroke-width=".18">
<path d="M229.9 38v5.1M219.8 40.6h10.1"/>
<circle cx="49.7" cy="104" r=".51"/>
</g>
<circle cx="229.9" cy="40.6" r=".51" fill="#008000"/>
<g fill="none" stroke="#008000" stroke-width=".18">
<path d="M100.4 65.9h2.6M54.7 98.9v10.2M170.3 93.9v8.8h57.1M207.1 98.9v3.8M207.1 115.4h20.3M212.2 105.3h15.2M85.2 137h25.4"/>
<circle cx="229.9" cy="40.6" r=".51"/>
</g>
<circle cx="207.1" cy="102.7" r=".51" fill="#008000"/>
<g fill="none" stroke="#008000" stroke-width=".18">
<path d="M170.3 102.7v1.3h-28"/>
<circle cx="207.1" cy="102.7" r=".51"/>
</g>
<circle cx="170.3" cy="102.7" r=".51" fill="#008000"/>
<g fill="none" stroke="#008000" stroke-width=".18">
<path d="M172.8 93.9v6.3M175.3 93.9v6.3M142.3 101.5h15.3"/>
<circle cx="170.3" cy="102.7" r=".51"/>
</g>
<g font-size="3.6" fill="#800000">
<text x="163.9" y="186.5">Design by: Lesley Wheat</text>
<text x="254" y="190.3">1.0</text>
</g>
<text font-size="3.6" x="0" y="214.9">2020-01-09 10:20 AM C:\Users\Lesley\Git_Repos\Capstone-DogDrone\Wiring Diagrams\Capstone V1\Rover V0.sch (Sheet: 3/4)</text>
<g font-size="2.7" fill="#800000">
<text x="165.2" y="166.2">Released under the Creative Commons</text>
<text x="165.2" y="170">Attribution Share-Alike 4.0 License</text>
<text x="166" y="173.8">https://creativecommons.org/licenses/by-sa/4.0/</text>
</g>
<g font-size="2.5" fill="#505050">
<text x="103" y="35.5">SDA_3V</text>
<text x="103" y="38">SCL_3V</text>
<text x="103" y="43.1">I2CADDR_3V</text>
<text x="103" y="53.2">NRESET_3V</text>
<text x="103" y="48.1">INT_3V</text>
<text x="103" y="58.3">PS0_3V</text>
<text x="103" y="60.8">PS1_3V</text>
<text x="142.3" y="101.5">SERVO_PWM</text>
<text x="205.7" y="96.1">5V</text>
<text x="223.6" y="99.6">JP1</text>
<text x="213.4" y="105.3">3.3V</text>
<text x="207.1" y="110.4">SDA_5V</text>
<text x="207.1" y="112.9">SCL_5V</text>
<text x="185.5" y="116.2">GND</text>
<text x="207.1" y="115.4">RST_5V</text>
<text x="29.3" y="121.8">SDA_3V</text>
<text x="100.4" y="121.8">SDA_5V</text>
<text x="223.6" y="125">JP2</text>
<text x="29.3" y="129.4">SCL_3V</text>
<text x="100.4" y="129.4">SCL_5V</text>
<text x="207.1" y="130.7">PS1_3V</text>
<text x="207.1" y="128.1">PS0_3V</text>
<text x="29.3" y="137">NRESET_3V</text>
<text x="100.4" y="137">RST_5V</text>
<text x="207.1" y="133.2">INT_3V</text>
<text x="207.1" y="135.8">I2CADDR_3V</text>
</g>
<g font-size="2.1" fill="#505050">
<text x="60.8" y="35.1">3</text>
<text x="98.3" y="35.1">20</text>
<text x="59.7" y="37.6">28</text>
<text x="64.7" y="36.2">VDD</text>
<text x="64.7" y="38.8">VDDIO</text>
<text x="82" y="36.2">COM0/SDA/TX</text>
<text x="82.3" y="38.8">COM1/SCL/RX</text>
<text x="84.2" y="41.3">COM2(GND)</text>
<text x="98.3" y="40.2">18</text>
<text x="98.3" y="37.6">19</text>
<text x="200.5" y="40.2">1</text>
<text x="204.3" y="41.3">IN</text>
<text x="210.8" y="41.3">OUT</text>
<text x="217.6" y="40.2">5</text>
<text x="60.8" y="47.8">2</text>
<text x="60.8" y="42.7">9</text>
<text x="64.7" y="43.9">CAP</text>
<text x="79.4" y="43.9">COM3/I2C_ADDR</text>
<text x="98.3" y="47.8">14</text>
<text x="98.3" y="42.7">17</text>
<text x="200.5" y="42.7">3</text>
<text x="200.5" y="45.3">2</text>
<text x="204.3" y="43.9">EN</text>
<text x="204.3" y="46.4">GND</text>
<text x="212.6" y="46.4">P4</text>
<text x="217.6" y="45.3">4</text>
<text x="59.7" y="50.3">25</text>
<text x="64.7" y="48.9">GND</text>
<text x="64.7" y="51.4">GND</text>
<text x="88.1" y="54">NRESET</text>
<text x="92.1" y="48.9">INT</text>
<text x="98.3" y="52.9">11</text>
<text x="59.7" y="55.4">10</text>
<text x="59.7" y="58">15</text>
<text x="64.7" y="56.5">PIN10(GND)</text>
<text x="64.7" y="59.1">PIN15(GND)</text>
<text x="92" y="59.1">PS0</text>
<text x="98.3" y="58">6</text>
<text x="59.7" y="60.5">16</text>
<text x="59.7" y="65.6">27</text>
<text x="64.7" y="61.6">PIN16(GND)</text>
<text x="92" y="61.6">PS1</text>
<text x="98.3" y="65.6">4</text>
<text x="98.3" y="60.5">5</text>
<text x="59.7" y="70.7">26</text>
<text x="64.7" y="71.8">XOUT32</text>
<text x="64.7" y="66.7">XIN32</text>
<text x="77.8" y="66.7">NBOOT_LOAD_PIN</text>
<text x="82.6" y="69.2">PIN7(SWDIO)</text>
<text x="82.8" y="71.8">PIN8(SWCLK)</text>
<text x="98.3" y="68.1">7</text>
<text x="98.3" y="70.7">8</text>
<text x="171" y="86.4" transform="rotate(-90 171 86.4)">VCC</text>
<text x="173.6" y="86.4" transform="rotate(-90 173.6 86.4)">TRIG</text>
<text x="176.1" y="86.4" transform="rotate(-90 176.1 86.4)">ECHO</text>
<text x="178.6" y="86.4" transform="rotate(-90 178.6 86.4)">GND</text>
<text x="169.9" y="92.2" transform="rotate(-90 169.9 92.2)">1</text>
<text x="172.4" y="92.2" transform="rotate(-90 172.4 92.2)">2</text>
<text x="175" y="92.2" transform="rotate(-90 175 92.2)">3</text>
<text x="177.5" y="92.2" transform="rotate(-90 177.5 92.2)">4</text>
<text x="133.2" y="107.3">GND</text>
<text x="134.1" y="102.2">SIG</text>
<text x="134.7" y="104.8">V+</text>
<text x="226.4" y="102.4">1</text>
<text x="226.4" y="104.9">2</text>
<text x="226.4" y="107.5">3</text>
<text x="226.4" y="110">4</text>
<text x="226.4" y="112.5">5</text>
<text x="59.4" y="118.9" transform="rotate(-90 59.4 118.9)">1</text>
<text x="226.4" y="115.1">6</text>
<text x="58.3" y="121.4">2</text>
<text x="65.2" y="121.4">3</text>
<text x="68.5" y="129">2</text>
<text x="69.6" y="126.5" transform="rotate(-90 69.6 126.5)">1</text>
<text x="75.4" y="129">3</text>
<text x="226.4" y="127.8">1</text>
<text x="226.4" y="130.3">2</text>
<text x="226.4" y="132.8">3</text>
<text x="226.4" y="135.4">4</text>
</g>
<g font-size="1.8" fill="#505050">
<text x="55.8" y="29.4">3.3V</text>
<text x="62.4" y="26.6">U$3</text>
<text x="187.8" y="34.5">5.0V</text>
<text x="228.4" y="34.5">3.3V</text>
<text x="40.8" y="37.5" transform="rotate(-90 40.8 37.5)">GND</text>
<text x="202" y="37">U1</text>
<text x="40.8" y="45.1" transform="rotate(-90 40.8 45.1)">GND</text>
<text x="133.4" y="44.6" transform="rotate(-90 133.4 44.6)">GND</text>
<text x="138.5" y="42.1" transform="rotate(-90 138.5 42.1)">GND</text>
<text x="50.9" y="52.7" transform="rotate(-90 50.9 52.7)">GND</text>
<text x="202" y="50.7">MIC5225-3.3</text>
<text x="146.1" y="59.8" transform="rotate(-90 146.1 59.8)">GND</text>
<text x="187.8" y="58.3">GND</text>
<text x="195.4" y="58.3">GND</text>
<text x="228.4" y="58.3">GND</text>
<text x="50.9" y="60.3" transform="rotate(-90 50.9 60.3)">GND</text>
<text x="107.8" y="67.9" transform="rotate(-90 107.8 67.9)">3.3V</text>
<text x="44.6" y="76.1" transform="rotate(-90 44.6 76.1)">Y1</text>
<text x="50.9" y="76.1" transform="rotate(-90 50.9 76.1)">32.768kHz</text>
<text x="62.4" y="83.7">BNO055</text>
<text x="32.9" y="88.8">GND</text>
<text x="43.1" y="95.4">3.3V</text>
<text x="48.1" y="95.4">3.3V</text>
<text x="53.2" y="95.4">3.3V</text>
<text x="86.2" y="95.4">5.0V</text>
<text x="91.3" y="95.4">5.0V</text>
<text x="62.4" y="130.3" transform="rotate(-90 62.4 130.3)">BSS138</text>
<text x="64.3" y="126.6" transform="rotate(-90 64.3 126.6)">Q1</text>
<text x="72.5" y="137.9" transform="rotate(-90 72.5 137.9)">BSS138</text>
<text x="74.4" y="134.2" transform="rotate(-90 74.4 134.2)">Q2</text>
<text x="81.6" y="135.1">D1</text>
<text x="79.8" y="140.2">1n4148</text>
</g>
<g font-size="1.8" fill="#800000">
<text x="70.1" y="32">MOTION CO-PROCESSOR</text>
<text x="76.9" y="30.1">BNO055</text>
<text x="64.9" y="76.1">VDD:</text>
<text x="64.9" y="78">VDDIO:</text>
<text x="85.2" y="76.1">2.4-3.6V</text>
<text x="85.2" y="78">1.7-3.6V</text>
<text x="64.9" y="79.9">Operating Temp:</text>
<text x="85.2" y="79.9">-40~85°C</text>
<text x="140.3" y="101.2">W</text>
<text x="140.3" y="103.8">R</text>
<text x="140.3" y="106.3">B</text>
</g>
<g font-size="1.4" fill="#505050">
<text x="149.9" y="90">HS-SR04</text>
<text x="170.3" y="96.4" transform="rotate(-90 170.3 96.4)">5V</text>
<text x="172.8" y="97.7" transform="rotate(-90 172.8 97.7)">TRIG</text>
<text x="175.3" y="97.7" transform="rotate(-90 175.3 97.7)">ECHO</text>
<text x="177.9" y="97.7" transform="rotate(-90 177.9 97.7)">GND</text>
</g>
</svg>
